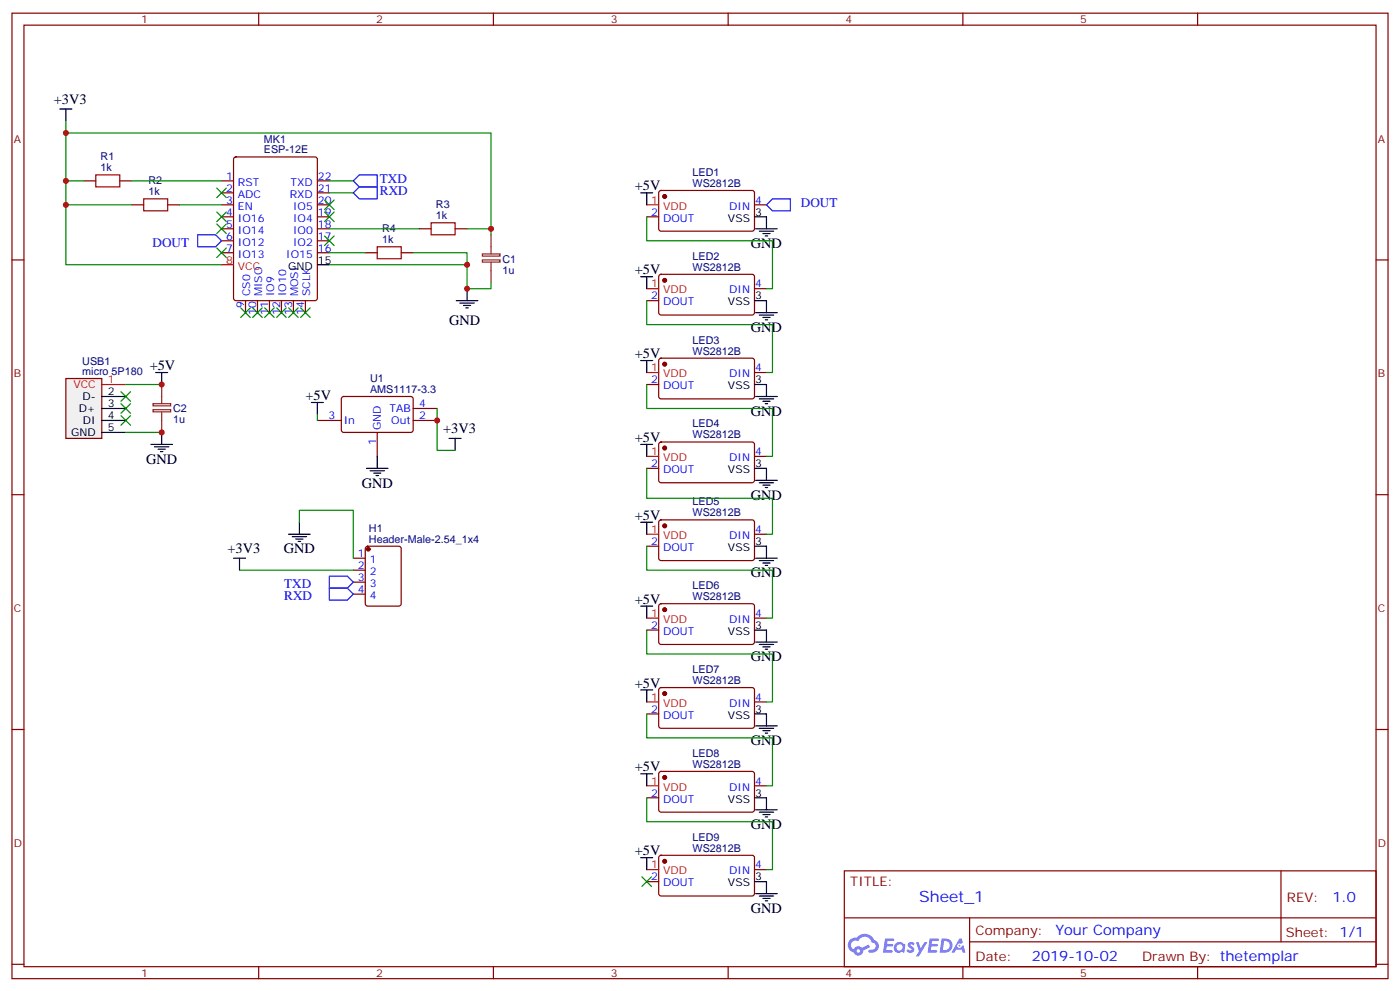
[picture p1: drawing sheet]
<svg xmlns="http://www.w3.org/2000/svg" width="412mm" height="292mm" viewBox="0 0 412 292" stroke-linecap="round" stroke-linejoin="round" font-family="sans-serif">
<g fill="none" stroke="#870000" stroke-width=".35">
<path d="M3.5 3.9h405.4v284.3h-405.4zM7.1 7.4h398.2v277.3h-398.2zM76.2 3.9v3.5M145.3 3.9v3.5M214.5 3.9v3.5M283.6 3.9v3.5M352.8 3.9v3.5M3.5 76.6h3.6M405.3 76.6h3.6M3.5 145.7h3.6M405.3 145.7h3.6M3.5 214.8h3.6"/>
<path d="M405.3 214.8h3.6M248.7 256.5h156.6v28.2h-156.6zM377.3 256.5v20.9M248.7 270.3h156.5M285.6 277.4h119.6M285.6 270.3v14.1M3.5 284h3.6M76.2 284.7v3.5M145.3 284.7v3.5M214.5 284.7v3.5M283.6 284.7v3.5M352.8 284.7v3.5"/>
<path d="M405.3 284h3.6"/>
</g>
<g fill="#5487ff">
<path d="M267.7 277.6a1.22 1.22 0 0 1 1.7 .3l-.4 .6a.47 .47 0 0 0-.3-.4 .47 .47 0 0 0-.5 .2l.1 .2a1.14 1.14 0 0 1 .8 1.8 1.14 1.14 0 0 1-1.9-.1l-.2-.1 .5-.6 .7 .4a.29 .29 0 0 0 .3-.2 .29 .29 0 0 0-.2-.3 1.04 1.04 0 0 1-.6-1.8z"/>
<path d="M260.7 276.4h2.4l.3 .2-.2 .5h-1.8l-.1 .9h1.5l.3 .4-.3 .3h-1.6l-.2 1.1 1.7 .1 .2 .3-.2 .3-2.6 .1z"/>
<path d="M273.8 276.4h2.4l.3 .2-.1 .5h-1.8l-.2 .9h1.6l.3 .4-.4 .3h-1.6l-.1 1.1 1.7 .1 .2 .3-.2 .3h-2.6z"/>
<path d="M282.6 276.4h.7l.3 1.3-.6 .3a.69 .69 0 0 0-1 .2 .69 .69 0 0 0 .4 1 .69 .69 0 0 0 .9-.6l.5-.3 .6 2.2h-.8l-.2-.8h-1.8l-.5 .8h-.8z"/>
<path d="M269.8 277.5h.8l.6 1.8 1.1-1.8h.9l-2.6 4.2h-.8l.9-1.6z"/>
<path d="M277.4 276.4l-.6 4.2h1.3a2.11 2.11 0 0 0 2.5-2.2 2.11 2.11 0 0 0-2.5-2zM278.1 277.1a1.39 1.39 0 0 1 1.7 1.5 1.39 1.39 0 0 1-1.8 1.2h-.3z"/>
<path d="M263.7 278a1.54 1.54 0 0 0-.1 2.2 1.54 1.54 0 0 0 2.2 .1l.6 .3 .3-2.3-.2-.3h-.4a1.49 1.49 0 0 0-2.4 0zM264 279a.94 .94 0 0 1 1.8 0 .94 .94 0 0 1-1.8 0z"/>
<path d="M250.4 276.8a2.18 2.18 0 0 0 1.1 3.7 1.44 1.44 0 0 0 1.6 .9 1.44 1.44 0 0 0 1.2-1.5l2-1-.5-.7-1.9 1a1.47 1.47 0 0 0-2.4 .4 1.39 1.39 0 0 1-.7-1.9 1.39 1.39 0 0 1 2-.5 2.12 2.12 0 0 1 2.2-1.3 2.12 2.12 0 0 1 1.9 1.7 1.14 1.14 0 0 1 1.1 1.4 1.14 1.14 0 0 1-1.7 .7 .43 .43 0 0 0-.5 .4 .43 .43 0 0 0 .4 .5 1.98 1.98 0 0 0 2.5-1.3 1.98 1.98 0 0 0-1.2-2.5 3.1 3.1 0 0 0-5.3-.7l-.9 .1zM252.3 280.1a.55 .55 0 0 1 1.1 0 .55 .55 0 0 1-1.1 0z"/>
<circle cx="282.6" cy="278.5" r=".26"/>
</g>
<g fill="none" stroke="#870000" stroke-width=".35">
<path d="M65.3 53.3h3.5M65.3 56.8h3.5M69 46.4l.5-.2h23.3l.6 .4 .1 41.2-.5 .7h-23.5l-.7-.4v-41.2zM93.5 53.3h3.5M93.5 56.8h3.5M65.3 60.3h3.5M65.3 63.9h3.5M65.3 67.4h3.5M65.3 70.9h3.5M65.3 74.4h3.5M93.5 60.3h3.5M93.5 63.9h3.5"/>
<path d="M93.5 67.4h3.5M93.5 70.9h3.5M93.5 74.4h3.5M72.3 88.5v3.6M75.8 88.5v3.6M79.4 88.5v3.6M82.9 88.5v3.6M86.4 88.5v3.6M90 88.5v3.6"/>
</g>
<path d="M65.3 78h3.5" fill="none" stroke="#f00" stroke-width=".35"/>
<path d="M93.5 78h3.5" fill="none" stroke="#000" stroke-width=".35"/>
<path d="M19.4 111.5h10.6v17.6h-10.6z" fill="#f0f0f0" stroke="#870000" stroke-width=".35"/>
<path d="M190.5 60.3h3.5M190.5 85h3.5M30 113.2h7M190.5 109.7h3.5M190.5 134.4h3.5M190.5 157.3h3.5M190.5 182h3.5M190.5 206.7h3.5M190.5 231.4h3.5M190.5 256.1h3.5" fill="none" stroke="#f00" stroke-width=".35"/>
<g fill="none" stroke="#000" stroke-width=".35">
<path d="M17.6 32.1h3.6M19.4 32.1v3.5M188.7 56.8h3.6M190.5 56.8v3.5M222.2 63.9h3.6v3.5M222.6 67.4h6.4M223.7 68.1h4.2M224.7 68.8h2.1M225.4 69.5h.7M134.4 88.5h6.4M135.5 89.3h4.2M136.5 90h2.1"/>
<path d="M137.2 90.7h.7M137.6 85v3.5M188.7 81.5h3.6M190.5 81.5v3.5M222.2 88.5h3.6v3.6M222.6 92.1h6.4M223.7 92.8h4.2M224.7 93.5h2.1M225.4 94.2h.7M30 116.8h7M45.9 109.7h3.5M47.6 109.7v3.5"/>
<path d="M91.7 118.5h3.5M93.5 118.5v3.6M188.7 106.2h3.6M190.5 106.2v3.5M222.2 113.2h3.6v3.6M222.6 116.8h6.4M223.7 117.5h4.2M224.7 118.2h2.1M225.4 118.9h.7M30 120.3h7M30 123.8h7M30 127.4h7"/>
<path d="M44.4 130.9h6.4M45.5 131.6h4.2M46.6 132.3h2.1M47.3 133h.7M47.6 127.4v3.5M107.9 137.9h6.4M109 138.6h4.2M110.1 139.3h2.1M111.1 134.4v3.5M132.3 129.1h3.5M134.1 129.1v3.5M188.7 130.9h3.6"/>
<path d="M190.5 130.9v3.5M222.2 137.9h3.6v3.6M85 157.3h6.4M86.1 158h4.2M87.1 158.8h2.2M87.8 159.5h.7M88.2 153.8v3.5M110.8 140.1h.7M188.7 153.8h3.6M190.5 153.8v3.5M222.6 141.5h6.4M223.7 142.2h4.2"/>
<path d="M224.7 142.9h2.1M225.4 143.6h.7M68.8 164.4h3.5M70.6 164.4v3.5M188.7 178.5h3.6M190.5 178.5v3.5M222.2 160.9h3.6v3.5M222.6 164.4h6.4M223.7 165.1h4.2M224.7 165.8h2.1M225.4 166.5h.7M222.2 185.6h3.6v3.5"/>
<path d="M222.6 189.1h6.4M223.7 189.8h4.2M224.7 190.5h2.1M225.4 191.2h.7M188.7 203.2h3.6M190.5 203.2v3.5M222.2 210.3h3.6v3.5M222.6 213.8h6.4M223.7 214.5h4.2M224.7 215.2h2.1M225.4 215.9h.7M188.7 227.9h3.6"/>
<path d="M190.5 227.9v3.5M222.2 234.9h3.6v3.6M222.6 238.5h6.4M223.7 239.2h4.2M224.7 239.9h2.1M188.7 252.6h3.6M190.5 252.6v3.5M222.2 259.6h3.6v3.6M225.4 240.6h.7M222.6 263.2h6.4M223.7 263.9h4.2M224.7 264.6h2.1"/>
<path d="M225.4 265.3h.7"/>
</g>
<g fill="none" stroke="#870000" stroke-width=".35">
<path d="M24.7 53.3h3.5M35.3 53.3h3.5M194.3 56.3l.4-.2h27.1l.4 .7v10.9l-.7 .4-27-.1-.5-.6v-10.6zM38.8 60.3h3.5M49.4 60.3h3.5M107.6 74.4h3.5M118.2 74.4h3.5M123.5 67.4h3.5M134.1 67.4h3.5M190.5 63.9h3.5M222.2 60.3h3.6M190.5 88.5h3.5"/>
<path d="M194.3 81l.4-.2h27.1l.4 .7v10.8l-.7 .5-27-.1-.5-.6v-10.6zM222.2 85h3.6M100.8 117l.4-.2h20.1l.4 .7-.1 9.4-.6 .5-20-.1-.5-.7v-9.1zM190.5 113.2h3.5M194.3 105.7l.4-.2h27.1l.4 .7v10.8l-.7 .5-27-.1-.5-.6v-10.6zM222.2 109.7h3.6M93.5 123.8h7M111.1 127.4v7M121.7 123.8h7.1M121.7 120.3h7.1M190.5 137.9h3.5M194.3 130.4l.4-.2h27.1l.4 .7v10.8l-.7 .5-27-.1-.5-.6v-10.6z"/>
<path d="M222.2 134.4h3.6M194.3 153.3l.4-.2 27.1 .1 .4 .6v10.9l-.7 .4-27-.1-.5-.6v-10.6zM222.2 157.3h3.6M104.1 164.4h3.5M104.1 167.9h3.5M104.1 171.4h3.5M104.1 175h3.5M107.8 161.1l.5-.2h9.2l.6 .4 .1 16.5-.5 .7h-9.4l-.6-.5-.1-16.4zM190.5 160.9h3.5M194.3 178l.4-.2 27.1 .1 .4 .6v10.9l-.7 .4-27-.1-.5-.6v-10.6zM190.5 185.6h3.5M222.2 182h3.6"/>
<path d="M190.5 210.3h3.5M194.3 202.7l.4-.2h27.1l.4 .7v10.9l-.7 .4-27-.1-.5-.6v-10.6zM222.2 206.7h3.6M190.5 234.9h3.5M194.3 227.4l.4-.2h27.1l.4 .7v10.9l-.7 .4-27-.1-.5-.6v-10.6zM222.2 231.4h3.6M190.5 259.6h3.5M194.3 252.1l.4-.2h27.1l.4 .7v10.8l-.7 .5-27-.1-.5-.6v-10.6zM222.2 256.1h3.6"/>
</g>
<path d="M28.2 51.5h7.1v3.5h-7.1zM42.3 58.6h7.1v3.5h-7.1zM111.1 72.7h7.1v3.5h-7.1zM127 65.6h7.1v3.5h-7.1z" fill="none" stroke="#a10000" stroke-width=".35"/>
<path d="M142.1 76.6h5.2v.6h-5.2zM142.1 74.8h5.2v.6h-5.2zM144.6 69.1v5.7M144.6 77.3v6M45.1 118.9h5.2v.6h-5.2zM47.6 113.2v5.7M45.1 120.7h5.2v.6h-5.2zM47.6 121.4v6" fill="none" stroke="#8c2424" stroke-width=".35"/>
<g fill="#870000" stroke="#870000" stroke-width=".35">
<circle cx="108.5" cy="161.7" r=".53"/>
<circle cx="195.8" cy="57.9" r=".53"/>
<circle cx="195.8" cy="82.5" r=".53"/>
<circle cx="195.8" cy="107.2" r=".53"/>
<circle cx="195.8" cy="131.9" r=".53"/>
<circle cx="195.8" cy="229" r=".53"/>
<circle cx="195.8" cy="204.3" r=".53"/>
<circle cx="195.8" cy="179.6" r=".53"/>
<circle cx="195.8" cy="154.9" r=".53"/>
<circle cx="195.8" cy="253.6" r=".53"/>
</g>
<path d="M104.1 56.8l1.7-1.8h5.3v3.6h-5.3zM104.1 53.3l1.7-1.8h5.3v3.5h-5.3zM58.2 69.1h5.3l1.8 1.8-1.8 1.8h-5.3zM225.8 60.3l1.7-1.7h5.3v3.5h-5.3zM97 169.7h5.3l1.8 1.7-1.8 1.8h-5.3zM97 173.2h5.3l1.8 1.8-1.8 1.7h-5.3z" fill="none" stroke="#00f" stroke-width=".35"/>
<g fill="none" stroke="#008700" stroke-width=".35">
<path d="M19.4 35.6v3.6M19.4 53.3v7h19.4M24.7 53.3h-5.3v-14.1h125.2v28.2h-7M38.8 53.3h26.5M97 53.3h7.1M97 56.8h7.1M19.4 60.3v17.7h45.9M52.9 60.3h12.4M97 78h40.6v7h7v-1.7M97 74.4h10.6M97 67.4h26.5M121.7 74.4h15.9v3.6"/>
<path d="M144.6 67.4v1.7M190.5 63.9v7h37v14.1h-1.7M190.5 88.5v7.1h37v14.1h-1.7M37 113.2h10.6M190.5 113.2v7.1h37v14.1h-1.7M37 127.4h10.6M93.5 122.1v1.7M128.8 120.3v12.3h5.3M190.5 137.9v8.9h37v10.5h-1.7M88.2 153.8v-3.5h15.9v14.1M70.6 167.9h33.5M190.5 160.9v7h37v14.1h-1.7"/>
<path d="M190.5 185.6v7h37v14.1h-1.7M190.5 210.3v7h37v14.1h-1.7M190.5 234.9v7.1h37v14.1h-1.7"/>
</g>
<g fill="#c00">
<circle cx="47.6" cy="113.2" r=".88"/>
<circle cx="47.6" cy="127.4" r=".88"/>
<circle cx="137.6" cy="85" r=".88"/>
<circle cx="19.4" cy="39.2" r=".88"/>
<circle cx="19.4" cy="53.3" r=".88"/>
<circle cx="19.4" cy="60.3" r=".88"/>
<circle cx="137.6" cy="78" r=".88"/>
<circle cx="144.6" cy="67.4" r=".88"/>
<circle cx="128.8" cy="123.8" r=".88"/>
</g>
<g fill="#c00" stroke="#008700" stroke-width=".35">
<path d="M35.6 122.4l2.9 2.8zM38.5 122.4l-2.9 2.8z"/>
<path d="M35.6 118.9l2.9 2.8zM38.5 118.9l-2.9 2.8z"/>
<path d="M35.6 115.4l2.9 2.8zM38.5 115.4l-2.9 2.8z"/>
<path d="M63.9 66l2.8 2.8zM66.7 66l-2.8 2.8z"/>
<path d="M63.9 62.4l2.8 2.9zM66.7 62.4l-2.8 2.9z"/>
<path d="M95.6 58.9l2.8 2.8zM98.4 58.9l-2.8 2.8z"/>
<path d="M95.6 62.4l2.8 2.9zM98.4 62.4l-2.8 2.9z"/>
<path d="M95.6 69.5l2.8 2.8zM98.4 69.5l-2.8 2.8z"/>
<path d="M88.5 90.7l2.9 2.8zM91.4 90.7l-2.9 2.8z"/>
<path d="M85 90.7l2.8 2.8zM87.8 90.7l-2.8 2.8z"/>
<path d="M81.5 90.7l2.8 2.8zM84.3 90.7l-2.8 2.8z"/>
<path d="M78 90.7l2.8 2.8zM80.8 90.7l-2.8 2.8z"/>
<path d="M74.4 90.7l2.9 2.8zM77.3 90.7l-2.9 2.8z"/>
<path d="M70.9 90.7l2.8 2.8zM73.7 90.7l-2.8 2.8z"/>
<path d="M63.9 55.4l2.8 2.8zM66.7 55.4l-2.8 2.8z"/>
<path d="M63.9 73l2.8 2.8zM66.7 73l-2.8 2.8z"/>
<path d="M189.1 258.2l2.8 2.9zM191.9 258.2l-2.8 2.9z"/>
</g>
<text font-size="4.6" fill="#00f" x="270.8" y="265.5">Sheet_1</text>
<g font-size="4.2">
<text x="15.9" y="30.6">+3V3</text>
<text x="187" y="56.1">+5V</text>
<text x="221.2" y="73">GND</text>
<text x="187" y="80.8">+5V</text>
<text x="132.3" y="95.9">GND</text>
<text x="221.2" y="97.7">GND</text>
<text x="187" y="105.5">+5V</text>
<text x="44.1" y="109">+5V</text>
<text x="90" y="117.8">+5V</text>
<text x="221.2" y="122.4">GND</text>
<text x="130.5" y="127.6">+3V3</text>
<text x="187" y="130.2">+5V</text>
<text x="43" y="136.5">GND</text>
<text x="106.5" y="143.6">GND</text>
<text x="221.2" y="147.1">GND</text>
<text x="187" y="153.1">+5V</text>
<text x="67" y="162.9">+3V3</text>
<text x="83.6" y="163">GND</text>
<text x="221.2" y="170">GND</text>
<text x="187" y="177.8">+5V</text>
<text x="221.2" y="194.7">GND</text>
<text x="187" y="202.5">+5V</text>
<text x="221.2" y="219.4">GND</text>
<text x="187" y="227.2">+5V</text>
<text x="221.2" y="244.1">GND</text>
<text x="187" y="251.9">+5V</text>
<text x="221.2" y="268.8">GND</text>
</g>
<g font-size="4.2" fill="#00f">
<text x="392.5" y="265.7">1.0</text>
<text x="310.9" y="275.3">Your Company</text>
<text x="304" y="283.1">2019-10-02</text>
</g>
<g font-size="3.9" fill="#00f">
<text x="111.9" y="57.6">RXD</text>
<text x="111.9" y="54">TXD</text>
<text x="235.9" y="61.1">DOUT</text>
<text x="44.9" y="72.7">DOUT</text>
<text x="83.7" y="173.2">TXD</text>
<text x="83.7" y="176.7">RXD</text>
</g>
<g font-size="3.9" fill="#800">
<text x="250.5" y="261.1">TITLE:</text>
<text x="379.1" y="265.7">REV:</text>
<text x="287.4" y="275.3">Company:</text>
<text x="378.7" y="275.9">Sheet: 1/1</text>
<text x="287.4" y="282.9">Date:</text>
<text x="336.4" y="283">Drawn By: thetemplar</text>
</g>
<g font-size="3.2" fill="#800">
<text x="41.6" y="6.9">1</text>
<text x="110.8" y="6.9">2</text>
<text x="179.9" y="6.9">3</text>
<text x="249.1" y="6.9">4</text>
<text x="318.2" y="6.9">5</text>
<text x="4.1" y="42">A</text>
<text x="405.9" y="42">A</text>
<text x="4.1" y="111.1">B</text>
<text x="405.9" y="111.1">B</text>
<text x="4.1" y="180.3">C</text>
<text x="405.9" y="180.3">C</text>
<text x="4.1" y="249.4">D</text>
<text x="405.9" y="249.4">D</text>
<text x="41.6" y="287.7">1</text>
<text x="110.8" y="287.7">2</text>
<text x="179.9" y="287.7">3</text>
<text x="249.1" y="287.7">4</text>
<text x="318.2" y="287.7">5</text>
</g>
<g font-size="3.2" fill="#000080">
<text x="29.6" y="47.2">R1</text>
<text x="77.7" y="45.2">ESP-12E</text>
<text x="77.7" y="42.2">MK1</text>
<text x="29.6" y="50.4">1k</text>
<text x="204" y="51.8">LED1</text>
<text x="43.8" y="57.5">1k</text>
<text x="43.8" y="54.3">R2</text>
<text x="204" y="55">WS2812B</text>
<text x="128.4" y="64.6">1k</text>
<text x="128.4" y="61.3">R3</text>
<text x="112.5" y="71.6">1k</text>
<text x="112.5" y="68.4">R4</text>
<text x="148" y="77.3">C1</text>
<text x="204" y="76.5">LED2</text>
<text x="148" y="80.6">1u</text>
<text x="204" y="79.7">WS2812B</text>
<text x="204" y="101.2">LED3</text>
<text x="24.2" y="107.5">USB1</text>
<text x="204" y="104.4">WS2812B</text>
<text x="24.2" y="110.4">micro 5P180</text>
<text x="109" y="112.5">U1</text>
<text x="109" y="115.7">AMS1117-3.3</text>
<text x="51" y="124.7">1u</text>
<text x="51" y="121.4">C2</text>
<text x="204" y="125.9">LED4</text>
<text x="204" y="129.1">WS2812B</text>
<text x="204" y="148.8">LED5</text>
<text x="204" y="152">WS2812B</text>
<text x="108.7" y="159.8">Header-Male-2.54_1x4</text>
<text x="108.7" y="156.6">H1</text>
<text x="204" y="173.5">LED6</text>
<text x="204" y="176.7">WS2812B</text>
<text x="204" y="201.4">WS2812B</text>
<text x="204" y="198.2">LED7</text>
<text x="204" y="226.1">WS2812B</text>
<text x="204" y="222.9">LED8</text>
<text x="204" y="250.8">WS2812B</text>
<text x="204" y="247.6">LED9</text>
</g>
<g font-size="3.2" fill="#00f">
<text x="66.6" y="52.9">1</text>
<text x="93.7" y="52.9">22</text>
<text x="66.6" y="56.4">2</text>
<text x="66.6" y="60">3</text>
<text x="70.1" y="54.7">RST</text>
<text x="70.1" y="58.2">ADC</text>
<text x="85.4" y="58.2">RXD</text>
<text x="85.6" y="54.7">TXD</text>
<text x="93.7" y="60">20</text>
<text x="93.7" y="56.4">21</text>
<text x="222.4" y="60">4</text>
<text x="66.6" y="63.5">4</text>
<text x="70.1" y="61.7">EN</text>
<text x="70.1" y="65.3">IO16</text>
<text x="86.3" y="65.3">IO4</text>
<text x="86.3" y="61.7">IO5</text>
<text x="93.7" y="63.5">19</text>
<text x="191.8" y="63.5">2</text>
<text x="195.3" y="65.3">DOUT</text>
<text x="214.8" y="61.7">DIN</text>
<text x="66.6" y="67">5</text>
<text x="66.6" y="70.6">6</text>
<text x="70.1" y="68.8">IO14</text>
<text x="86.3" y="68.8">IO0</text>
<text x="93.7" y="70.6">17</text>
<text x="93.7" y="67">18</text>
<text x="66.6" y="74.1">7</text>
<text x="70.1" y="72.3">IO12</text>
<text x="70.1" y="75.8">IO13</text>
<text x="84.3" y="75.8">IO15</text>
<text x="86.3" y="72.3">IO2</text>
<text x="93.7" y="74.1">16</text>
<text x="73.7" y="87.2" transform="rotate(-90 73.7 87.2)">CS0</text>
<text x="77.3" y="87.2" transform="rotate(-90 77.3 87.2)">MISO</text>
<text x="80.8" y="87.2" transform="rotate(-90 80.8 87.2)">IO9</text>
<text x="84.3" y="87.2" transform="rotate(-90 84.3 87.2)">IO10</text>
<text x="87.8" y="87.2" transform="rotate(-90 87.8 87.2)">MOSI</text>
<text x="91.4" y="87.2" transform="rotate(-90 91.4 87.2)">SCLK</text>
<text x="191.8" y="88.2">2</text>
<text x="195.3" y="90">DOUT</text>
<text x="214.8" y="86.4">DIN</text>
<text x="222.4" y="84.7">4</text>
<text x="72" y="90.7" transform="rotate(-90 72 90.7)">9</text>
<text x="75.5" y="92.8" transform="rotate(-90 75.5 92.8)">10</text>
<text x="79" y="92.8" transform="rotate(-90 79 92.8)">11</text>
<text x="82.5" y="92.8" transform="rotate(-90 82.5 92.8)">12</text>
<text x="86.1" y="92.8" transform="rotate(-90 86.1 92.8)">13</text>
<text x="89.6" y="92.8" transform="rotate(-90 89.6 92.8)">14</text>
<text x="191.8" y="112.9">2</text>
<text x="214.8" y="111.1">DIN</text>
<text x="222.4" y="109.4">4</text>
<text x="123.5" y="119.9">4</text>
<text x="195.3" y="114.7">DOUT</text>
<text x="96.8" y="123.5">3</text>
<text x="101.2" y="124.9">In</text>
<text x="114.7" y="121.4">TAB</text>
<text x="115.2" y="124.9">Out</text>
<text x="123.5" y="123.5">2</text>
<text x="110.8" y="131.1" transform="rotate(-90 110.8 131.1)">1</text>
<text x="112.2" y="126.6" transform="rotate(-90 112.2 126.6)">GND</text>
<text x="191.8" y="137.6">2</text>
<text x="214.8" y="135.8">DIN</text>
<text x="222.4" y="134.1">4</text>
<text x="195.3" y="139.3">DOUT</text>
<text x="191.8" y="160.5">2</text>
<text x="214.8" y="158.8">DIN</text>
<text x="222.4" y="157">4</text>
<text x="105.4" y="164">1</text>
<text x="105.4" y="167.6">2</text>
<text x="108.9" y="165.8">1</text>
<text x="195.3" y="162.3">DOUT</text>
<text x="105.4" y="171.1">3</text>
<text x="108.9" y="169.3">2</text>
<text x="108.9" y="172.9">3</text>
<text x="105.4" y="174.6">4</text>
<text x="108.9" y="176.4">4</text>
<text x="191.8" y="185.2">2</text>
<text x="214.8" y="183.4">DIN</text>
<text x="222.4" y="181.7">4</text>
<text x="195.3" y="187">DOUT</text>
<text x="191.8" y="209.9">2</text>
<text x="214.8" y="208.1">DIN</text>
<text x="222.4" y="206.4">4</text>
<text x="195.3" y="211.7">DOUT</text>
<text x="214.8" y="232.8">DIN</text>
<text x="222.4" y="231.1">4</text>
<text x="191.8" y="234.6">2</text>
<text x="195.3" y="236.4">DOUT</text>
<text x="214.8" y="257.5">DIN</text>
<text x="222.4" y="255.8">4</text>
<text x="191.8" y="259.3">2</text>
<text x="195.3" y="261.1">DOUT</text>
</g>
<g font-size="3.2" fill="#f00">
<text x="191.8" y="60">1</text>
<text x="195.3" y="61.7">VDD</text>
<text x="66.6" y="77.6">8</text>
<text x="70.1" y="79.4">VCC</text>
<text x="191.8" y="84.7">1</text>
<text x="195.3" y="86.4">VDD</text>
<text x="31.7" y="112.9">1</text>
<text x="191.8" y="109.4">1</text>
<text x="195.3" y="111.1">VDD</text>
<text x="21.6" y="114.3">VCC</text>
<text x="191.8" y="134.1">1</text>
<text x="195.3" y="135.8">VDD</text>
<text x="191.8" y="157">1</text>
<text x="195.3" y="158.8">VDD</text>
<text x="191.8" y="181.7">1</text>
<text x="195.3" y="183.4">VDD</text>
<text x="191.8" y="206.4">1</text>
<text x="195.3" y="208.1">VDD</text>
<text x="191.8" y="231.1">1</text>
<text x="195.3" y="232.8">VDD</text>
<text x="191.8" y="255.8">1</text>
<text x="195.3" y="257.5">VDD</text>
</g>
<g font-size="3.2">
<text x="214.4" y="65.3">VSS</text>
<text x="222.4" y="63.5">3</text>
<text x="93.7" y="77.6">15</text>
<text x="84.9" y="79.4">GND</text>
<text x="214.4" y="90">VSS</text>
<text x="222.4" y="88.2">3</text>
<text x="222.4" y="112.9">3</text>
<text x="24.3" y="117.8">D-</text>
<text x="31.7" y="116.4">2</text>
<text x="31.7" y="119.9">3</text>
<text x="214.4" y="114.7">VSS</text>
<text x="23.2" y="121.4">D+</text>
<text x="24.4" y="124.9">DI</text>
<text x="31.7" y="123.5">4</text>
<text x="20.9" y="128.4">GND</text>
<text x="31.7" y="127">5</text>
<text x="222.4" y="137.6">3</text>
<text x="214.4" y="139.3">VSS</text>
<text x="222.4" y="160.5">3</text>
<text x="214.4" y="162.3">VSS</text>
<text x="222.4" y="185.2">3</text>
<text x="214.4" y="187">VSS</text>
<text x="222.4" y="209.9">3</text>
<text x="214.4" y="211.7">VSS</text>
<text x="214.4" y="236.4">VSS</text>
<text x="222.4" y="234.6">3</text>
<text x="214.4" y="261.1">VSS</text>
<text x="222.4" y="259.3">3</text>
</g>
</svg>
